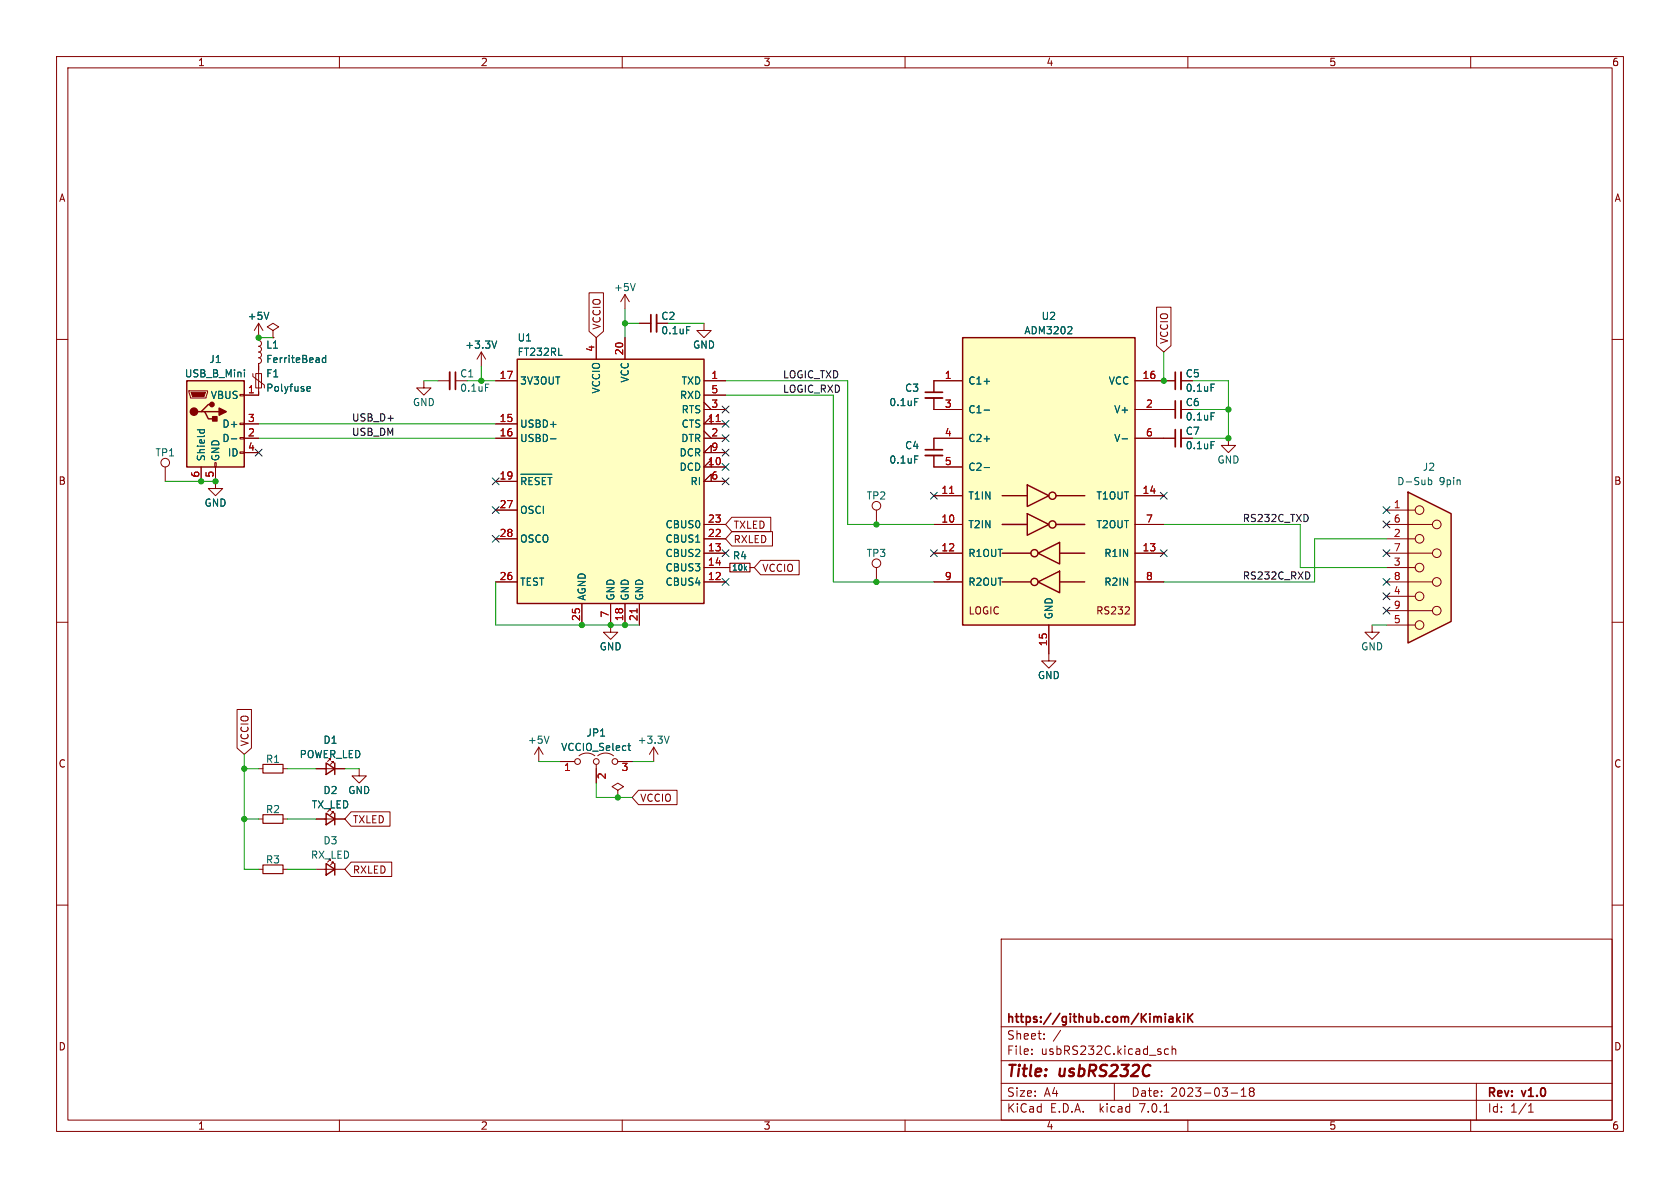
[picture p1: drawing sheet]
<svg xmlns="http://www.w3.org/2000/svg" width="297mm" height="210mm" viewBox="0 0 297 210" stroke-linecap="round" stroke-linejoin="round" font-family="sans-serif">
<g fill="none" stroke="#840000" stroke-width=".18">
<path d="M10 10h277v190h-277zM12 12h273v186h-273zM60 10v2M110 10v2M160 10v2M210 10v2M260 10v2M10 60h2M285 60h2M10 110h2M285 110h2M10 160h2"/>
<path d="M285 160h2M177 166h108v32h-108zM60 198v2M110 198v2M160 198v2M177 194.5h108M177 191.5h108M177 187.5h108M177 181.5h108M182.4 186.3v.1M182.4 185.5v.1M184.6 183.6v.1"/>
<path d="M184.6 182.8v.1M197 191.5v3M205.8 196.6h.8M206.6 185.5l-.5-.1-.2 .3v.4l.1 .2h.6M207.2 185.5l.2-.1 .4 .1 .1 .9M207.2 184.9v1.5M210 198v2M217.6 193.2h1.2M219.4 193.8h.9M219.4 192.7l.5-.4v1.5M221.1 192.9l-.2 .3v.5l.2 .1h.3l.3-.3-.1-.4-.2-.2M221.1 192.9l-.2-.2 .2-.4h.3l.3 .3-.3 .3"/>
<path d="M221.1 192.9h.3M260 198v2M261 191.5v6.5M270.2 196.6h.9M270.2 195.5l.4-.4v1.5"/>
</g>
<path d="M206.7 179.8h.6l.1 .9M208.1 179.2v1.5M208.6 179.7l-.5 .6M209.3 179.2v.1M209.3 179.7v1M210 179.2v1.5M210.2 179.8l.7 .9M210.9 179.2l-.9 .9M207.4 180.1h-.5a.29 .29 0 0 0-.3 .3 .29 .29 0 0 0 .3 .3l.5-.1M208.2 180.1l.4 .6" fill="none" stroke="#840000" stroke-width=".3"/>
<path d="M248.9 87l7.6 3.8v19.1l-7.6 3.8z" fill="#ffffc2"/>
<g fill="none" stroke="#840000" stroke-width=".18">
<path d="M45.7 57.2v3l.4 .2 .1 .3-.1 .4-.4 .1 .4 .2 .1 .3-.1 .4-.4 .1 .4 .2 .1 .4-.1 .3-.4 .1 .4 .2 .1 .4-.1 .3-.4 .2v5.6h-2.5M45.7 57.2l-.7 1.2M45.7 57.2l.8 1.2M48.3 58.4l1-.6-1-.6-1.1 .6 1.1 .6v1.3M48.3 59.7h.1M104.1 51.8h2.6v6.8l-1.3 1.1-1.3-1.1zM105.4 59.7v3.8M110.5 52.1v2.5M110.5 59.7v3.8M110.5 52.1l-.8 1.2M110.5 52.1l.8 1.2M113 57.2h2.1"/>
<path d="M116.1 57.2h2M124.5 57.2v1.2h1.2l-1.2 1.3-1.3-1.3h1.3M204.5 54.3h2.5v6.8l-1.3 1.1-1.2-1.1zM33.4 69.1h3.3v.2l-.3 1.1h-2.7zM42.4 79.9h.8v.2h-.8zM42.4 77.3h.8v.3h-.8zM42.4 74.8h.8v.3h-.8zM42.4 69.7h.8v.3h-.8zM43.2 77.5h2.5M43.2 74.9h2.5M44.7 66v.5l2 1.6v.5M45.2 66h1v2.6h-1z"/>
<path d="M74.9 67.3v1.3h1.3l-1.3 1.3-1.2-1.3h1.2M77.5 67.3h2M80.5 67.3h2M85.1 62.2l-.8 1.3M85.1 62.2v2.6M85.1 62.2l.8 1.3M87.6 67.3h3.8M87.6 77.5h3.8M87.6 74.9h3.8M124.5 67.3h3.8M124.5 72.4h3.8M124.5 77.5h3.8"/>
<path d="M124.5 76.2l1.2 1.3M124.5 71.1l1.2 1.3M124.5 69.9h3.8M125.7 74.9v-1.2l-1.2 1.2h3.8M165.1 70.4v2h5.1M170.2 67.3h-5.1v2M170.2 77.5h-5.1v2M200.7 67.3h7.1M200.7 72.4h7.1M200.7 77.5h7.1M208.8 67.3h2M208.8 72.4h2"/>
<path d="M208.8 77.5h2M217.2 77.5v1.2h1.2l-1.2 1.3-1.3-1.3h1.3M29.2 82.6v2.5M35.6 82.6v2.5M38 81.8h.2v.8h-.2zM38.1 82.6v3.8h1.3l-1.3 1.2-1.3-1.2h1.3M43.2 80h2.5M87.6 95.3h3.8M87.6 90.2h3.8M87.6 85.1h3.8M124.5 97.8h3.8M124.5 95.3h3.8"/>
<path d="M124.5 92.7h3.8M125.7 82.6v-1.3l-1.2 1.3h3.8M125.7 85.1v-1.3l-1.2 1.3h3.8M125.7 80v-1.3l-1.2 1.3h3.8M129.4 91.4h6.9v2.6h-6.9l-1.1-1.3zM129.4 94h7.2v2.5h-7.2l-1.1-1.2zM134.5 99.1h6.8v2.5h-6.8l-1.2-1.3zM154.9 90.2v2.5M165.1 97.8h5.1M165.1 92.7h5.1M165.1 80.5v2.1h5.1M165.1 87.6h5.1"/>
<path d="M200.7 97.8h5M200.7 92.7h5M200.7 87.6h5M245.1 97.8h8.1M245.1 95.3h5.1M245.1 92.7h8.1M245.1 90.2h5.1M87.6 102.9h3.8M102.9 106.7v3.8M107.9 106.7v5.1h1.3l-1.3 1.2-1.2-1.2h1.2M110.5 106.7v3.8M113 106.7v3.8"/>
<path d="M124.5 102.9h3.8M124.5 100.3h4.5M132.6 100.3h.7M154.9 100.3v2.6M165.1 102.9h5.1M185.4 110.5v6.3h1.3l-1.3 1.3-1.3-1.3h1.3M200.7 102.9h5M242.6 110.5v1.3h1.2l-1.2 1.2-1.3-1.2h1.3M245.1 110.5h5.1M245.1 108h8.1M245.1 105.4h5.1M245.1 102.9h8.1"/>
<path d="M245.1 100.3h5.1M41.9 125.4h2.6v6.8l-1.3 1.2-1.3-1.2zM45.7 135.9h.8M50 135.9h.8M55.9 135.9h5.1M58.9 134.9v-.3h-.2h.2l-.5 .5M63.5 135.9v1.3h1.3l-1.3 1.2-1.3-1.2h1.3M95.2 132.1l-.7 1.3M95.2 132.1v2.5M95.2 132.1l.8 1.3M99.1 134.6h2.5M105.4 135.1v3.3"/>
<path d="M109.2 139.7l1-.6-1-.7-1 .7 1 .6v1.3M109.2 134.6h2.6M112.9 139.7h6.8v2.5h-6.8l-1.1-1.2zM115.6 132.1l-.8 1.3M115.6 132.1v2.5M115.6 132.1l.7 1.3M45.7 144.8h.8M45.7 153.7h.8M50 144.8h.8M50 153.7h.8M55.9 144.8h5.1M55.9 153.7h5.1"/>
<path d="M58.9 143.8v-.3h-.2h.2l-.5 .5M58.9 152.7v-.3h-.2h.2l-.5 .5M62.1 143.5h6.9v2.6h-6.9l-1.1-1.3zM62.1 152.4h7.2v2.5h-7.2l-1.1-1.2zM109.2 141h.1"/>
<circle cx="29.2" cy="81.8" r=".76"/>
<circle cx="154.9" cy="89.4" r=".76"/>
<circle cx="154.9" cy="99.6" r=".76"/>
<circle cx="251" cy="90.2" r=".76"/>
<circle cx="251" cy="95.2" r=".76"/>
<circle cx="254" cy="92.7" r=".76"/>
<circle cx="254" cy="97.8" r=".76"/>
<circle cx="251" cy="100.3" r=".76"/>
<circle cx="251" cy="110.5" r=".76"/>
<circle cx="251" cy="105.4" r=".76"/>
<circle cx="254" cy="102.9" r=".76"/>
<circle cx="254" cy="107.9" r=".76"/>
<circle cx="102.1" cy="134.6" r=".51"/>
<circle cx="105.4" cy="134.6" r=".51"/>
<circle cx="108.7" cy="134.6" r=".51"/>
</g>
<g fill="none" stroke="#840000" stroke-width=".25">
<path d="M170.2 59.7h30.5v50.8h-30.5zM33 67.3h10.2v15.3h-10.2zM35.6 72.8h.6l.6 1.2h1.3M36.2 72.8h2.5M37.5 71.5h-.7l-1.2 1.3h-.7M91.4 63.5h33.1v43.2h-33.1zM177.2 92.7h4.4M177.2 87.6h4.4M177.2 97.8h5M181.6 90.8l3.8 1.9-3.8 1.9zM181.6 85.7l3.8 1.9-3.8 1.9zM183.5 97.8l3.8-1.9v3.8z"/>
<path d="M186.7 92.7h5.1M186.7 87.6h5.1M187.3 97.8h4.5M248.9 87l7.6 3.8v19.1l-7.6 3.8zM177.2 102.9h5M183.5 102.9l3.8-1.9v3.8zM187.3 102.9h4.5M57.7 134.9l1.5 1-1.5 1zM59.2 134.9v2M57.7 143.8l1.5 1-1.5 1zM57.7 152.7l1.5 1-1.5 1zM59.2 143.8v2"/>
<path d="M59.2 152.7v2"/>
<circle cx="182.9" cy="97.8" r=".63"/>
<circle cx="186.1" cy="92.7" r=".63"/>
<circle cx="186.1" cy="87.6" r=".63"/>
<circle cx="182.9" cy="102.9" r=".63"/>
</g>
<g fill="none" stroke="#006464" stroke-width=".18">
<path d="M47.5 55.2l-.4 1.3M112.3 50.1l-.4 1.3M121.4 57.7h.6M189.4 57.8l.1 .2-.1 .3-.7 .7h.8M34.9 76h1.2M35.4 76l-.1 .3M36.1 76v.3M40.9 77.6h1M43.2 65.4v.1M43.2 65.8v.8M54.3 69.1h.5M54.3 68.4l.4-.1 .2 .3-.6 .1"/>
<path d="M57.6 62.8v1.3M57.6 63.3l-.4-.1-.2 .3 .1 .5h.5M85.8 67.9h.6M87.8 60.3l-.4 1.2M97.3 77.6h1M161.7 70.4h.6M174 72.5h.9M198.4 77.6h.9M214.1 67.9h.6M214.1 78.1h.6M214.1 73h.6M92.1 83.8h5.5"/>
<path d="M93 84.6l-.3-.2h-.4v1.3M94.1 84.4h-.6v1.3M95.3 84.5l-.4-.1-.3 .2M96.5 84.4h-.6v1.3M96.8 84.4h.8M97.2 84.4v1.3M123 95.8h.7M161.7 80.6h.6M174 82.7h.9M252.5 84.4v1.3M252.5 84.9l.4-.1 .2 .3-.1 .5h-.5M97.1 130.1l-.5 1.3"/>
<path d="M111 131.8h.5M111.2 132.5l.3 .2M118.3 130.1l-.4 1.3"/>
</g>
<path d="M116.1 55.6v3.1M79.5 65.8v3M163.6 70.4h3M208.8 65.8v3M208.8 70.9v3M208.8 75.9v3.1M163.6 80.5h3" fill="none" stroke="#840000" stroke-width=".33"/>
<path d="M115.1 55.6v3.1M80.5 65.8v3M163.6 79.5h3M163.6 69.3h3M207.8 65.8v3M207.8 70.9v3M207.8 75.9v3.1" fill="none" stroke="#840000" stroke-width=".3"/>
<g fill="#ffffc2" stroke="#ffffc2" stroke-width=".18">
<path d="M170.2 59.7h30.5v50.8h-30.5z"/>
<path d="M91.4 63.5h33.1v43.2h-33.1z"/>
<path d="M33 67.3h10.2v15.3h-10.2z"/>
</g>
<path d="M126.6 74.5h.7M167.9 87.2h.7M112.6 107.6v.7" fill="none" stroke="#a90000" stroke-width=".18"/>
<path d="M129 99.6h3.6v1.5h-3.6zM46.5 135.1h3.5v1.6h-3.5zM46.5 144h3.5v1.5h-3.5zM46.5 152.9h3.5v1.5h-3.5z" fill="none" stroke="#840000" stroke-width=".2"/>
<g fill="#840000" stroke="#840000" stroke-width=".25">
<path d="M38.7 72.1l1.3 .7-1.3 .6z"/>
<path d="M37.6 73.7h.8v.7h-.8z"/>
<circle cx="34.3" cy="72.8" r=".63"/>
<circle cx="37.5" cy="71.5" r=".38"/>
</g>
<path d="M33.8 69.3h2.5l-.2 .8h-2.1z" fill="#840000" stroke="#840000" stroke-width=".18"/>
<g fill="none" stroke="#009600" stroke-width=".18">
<path d="M45.7 59.7h2.6M110.5 54.6v5.1M110.5 57.2h2.5M118.1 57.2h6.4M45.7 77.5h41.9M45.7 74.9h41.9M74.9 67.3h2.6M82.5 67.3h5.1M85.1 64.8v2.5M128.3 67.3h21.6v25.4h15.2M128.3 69.9h19v33h17.8M205.7 62.2v5.1"/>
<path d="M210.8 67.3h6.4v10.2h-6.4M210.8 72.4h6.4M29.2 85.1h8.9M205.7 92.7h24.2v7.6h15.2M245.1 95.3h-12.7v7.6h-26.7M87.6 102.9v7.6h25.4M242.6 110.5h2.5M43.2 135.9h2.5M43.2 133.4v20.3h2.5M50.8 135.9h5.1M61 135.9h2.5M95.2 134.6h3.9"/>
<path d="M105.4 138.4v2.6h6.4M111.8 134.6h3.8M43.2 144.8h2.5M50.8 153.7h5.1M50.8 144.8h5.1"/>
</g>
<g fill="none" stroke="#000084" stroke-width=".18">
<path d="M45.1 79.4l1.2 1.2M46.3 79.4l-1.2 1.2M127.7 71.8l1.2 1.2M127.7 74.3l1.2 1.2M127.7 79.4l1.2 1.2M127.7 76.9l1.2 1.2M128.9 71.8l-1.2 1.2M128.9 74.3l-1.2 1.2M128.9 79.4l-1.2 1.2M128.9 76.9l-1.2 1.2M87 94.6l1.2 1.3M87 84.5l1.2 1.2"/>
<path d="M87 89.6l1.2 1.2M88.2 94.6l-1.2 1.3M88.2 84.5l-1.2 1.2M88.2 89.6l-1.2 1.2M127.7 84.5l1.2 1.2M127.7 81.9l1.2 1.3M127.7 97.2l1.2 1.2M128.9 84.5l-1.2 1.2M128.9 81.9l-1.2 1.3M128.9 97.2l-1.2 1.2M164.5 87l1.2 1.2M164.5 97.2l1.2 1.2"/>
<path d="M165.7 87l-1.2 1.2M165.7 97.2l-1.2 1.2M205.1 87l1.2 1.2M205.1 97.2l1.2 1.2M206.3 87l-1.2 1.2M206.3 97.2l-1.2 1.2M244.5 92.1l1.2 1.2M244.5 89.6l1.2 1.2M244.5 97.2l1.2 1.2M245.7 92.1l-1.2 1.2M245.7 89.6l-1.2 1.2M245.7 97.2l-1.2 1.2"/>
<path d="M127.7 102.3l1.2 1.2M128.9 102.3l-1.2 1.2M244.5 102.3l1.2 1.2M244.5 107.3l1.2 1.3M244.5 104.8l1.2 1.2M245.7 102.3l-1.2 1.2M245.7 107.3l-1.2 1.3M245.7 104.8l-1.2 1.2"/>
</g>
<g fill="#009600" stroke="#009600" stroke-width=".18">
<circle cx="102.9" cy="110.5" r=".46"/>
<circle cx="110.5" cy="57.2" r=".46"/>
<circle cx="107.9" cy="110.5" r=".46"/>
<circle cx="110.5" cy="110.5" r=".46"/>
<circle cx="217.2" cy="77.5" r=".46"/>
<circle cx="217.2" cy="72.4" r=".46"/>
<circle cx="43.2" cy="144.8" r=".46"/>
<circle cx="43.2" cy="135.9" r=".46"/>
<circle cx="109.2" cy="141" r=".46"/>
<circle cx="154.9" cy="92.7" r=".46"/>
<circle cx="205.7" cy="67.3" r=".46"/>
<circle cx="154.9" cy="102.9" r=".46"/>
<circle cx="38.1" cy="85.1" r=".46"/>
<circle cx="35.6" cy="85.1" r=".46"/>
<circle cx="85.1" cy="67.3" r=".46"/>
<circle cx="45.7" cy="59.7" r=".46"/>
</g>
<g font-size="2.8" fill="#840000">
<text x="178" y="190.8">Title:</text>
<text x="187.4" y="190.8">usbRS232C</text>
</g>
<g font-size="2.1" fill="#840000">
<text x="178" y="183.9">Sheet:</text>
<text x="178" y="181.1">https://github.com/KimiakiK</text>
<text x="186.2" y="183.9">/</text>
<text x="178" y="186.6">File:</text>
<text x="184" y="186.6">usbRS232C.kicad_sch</text>
<text x="178" y="196.8">KiCad</text>
<text x="178" y="194">Size:</text>
<text x="184.6" y="194">A4</text>
<text x="185.7" y="196.8">E.D.A.</text>
<text x="194.4" y="196.8">kicad</text>
<text x="200" y="194">Date:</text>
<text x="201.5" y="196.8">7.0.1</text>
<text x="206.9" y="194">2023-03-18</text>
<text x="263" y="194.2">Rev:</text>
<text x="263" y="196.8">Id:</text>
<text x="267" y="196.8">1/1</text>
<text x="269.2" y="194.2">v1.0</text>
</g>
<g font-size="1.8" fill="#840000">
<text x="35" y="11.8">1</text>
<text x="85" y="11.8">2</text>
<text x="135" y="11.8">3</text>
<text x="185" y="11.8">4</text>
<text x="235" y="11.8">5</text>
<text x="285" y="11.8">6</text>
<text x="10.4" y="35.8">A</text>
<text x="285.4" y="35.8">A</text>
<text x="106.3" y="58.3" transform="rotate(-90 106.3 58.3)">VCCIO</text>
<text x="206.7" y="60.8" transform="rotate(-90 206.7 60.8)">VCCIO</text>
<text x="10.3" y="85.8">B</text>
<text x="285.3" y="85.8">B</text>
<text x="129.7" y="93.6">TXLED</text>
<text x="129.7" y="96.2">RXLED</text>
<text x="134.8" y="101.2">VCCIO</text>
<text x="171.2" y="108.8">LOGIC</text>
<text x="193.7" y="108.8">RS232</text>
<text x="44.1" y="131.9" transform="rotate(-90 44.1 131.9)">VCCIO</text>
<text x="10.3" y="135.8">C</text>
<text x="285.3" y="135.8">C</text>
<text x="113.2" y="141.9">VCCIO</text>
<text x="62.4" y="145.7">TXLED</text>
<text x="62.4" y="154.6">RXLED</text>
<text x="10.3" y="185.8">D</text>
<text x="285.3" y="185.8">D</text>
<text x="35" y="199.8">1</text>
<text x="85" y="199.8">2</text>
<text x="135" y="199.8">3</text>
<text x="185" y="199.8">4</text>
<text x="235" y="199.8">5</text>
<text x="285" y="199.8">6</text>
</g>
<g font-size="1.8" fill="#006464">
<text x="108.5" y="51.6">+5V</text>
<text x="43.7" y="56.7">+5V</text>
<text x="116.8" y="56.7">C2</text>
<text x="116.8" y="59.2">0.1uF</text>
<text x="181" y="59.2">ADM3202</text>
<text x="184.1" y="56.7">U2</text>
<text x="36.9" y="64.3">J1</text>
<text x="47" y="61.8">L1</text>
<text x="47" y="64.3">FerriteBead</text>
<text x="82.2" y="61.8">+3.3V</text>
<text x="91.4" y="60.5">U1</text>
<text x="91.4" y="63.1">FT232RL</text>
<text x="122.5" y="61.8">GND</text>
<text x="32.6" y="66.9">USB_B_Mini</text>
<text x="37.1" y="70.7">VBUS</text>
<text x="47" y="66.9">F1</text>
<text x="47" y="69.4">Polyfuse</text>
<text x="72.9" y="71.9">GND</text>
<text x="81.3" y="66.9">C1</text>
<text x="81.3" y="69.4">0.1uF</text>
<text x="91.9" y="68.1">3V3OUT</text>
<text x="106.2" y="69.7" transform="rotate(-90 106.2 69.7)">VCCIO</text>
<text x="111.3" y="67.8" transform="rotate(-90 111.3 67.8)">VCC</text>
<text x="120.1" y="70.7">RXD</text>
<text x="120.4" y="68.1">TXD</text>
<text x="157.2" y="71.9">0.1uF</text>
<text x="159.9" y="69.4">C3</text>
<text x="171.2" y="68.1">C1+</text>
<text x="195.9" y="68.1">VCC</text>
<text x="209.6" y="66.9">C5</text>
<text x="209.6" y="69.4">0.1uF</text>
<text x="209.6" y="71.9">C6</text>
<text x="39.2" y="75.8">D+</text>
<text x="91.9" y="75.8">USBD+</text>
<text x="120.4" y="75.8">CTS</text>
<text x="120.4" y="73.2">RTS</text>
<text x="171.2" y="73.2">C1-</text>
<text x="196.9" y="73.2">V+</text>
<text x="209.6" y="77">C7</text>
<text x="209.6" y="74.5">0.1uF</text>
<text x="27.4" y="80.8">TP1</text>
<text x="36.4" y="81.5" transform="rotate(-90 36.4 81.5)">Shield</text>
<text x="38.9" y="81.5" transform="rotate(-90 38.9 81.5)">GND</text>
<text x="39.2" y="78.3">D-</text>
<text x="40.2" y="80.8">ID</text>
<text x="91.9" y="78.3">USBD-</text>
<text x="120" y="83.4">DCD</text>
<text x="120" y="80.8">DCR</text>
<text x="120.3" y="78.3">DTR</text>
<text x="157.2" y="82.1">0.1uF</text>
<text x="159.9" y="79.6">C4</text>
<text x="171.2" y="78.3">C2+</text>
<text x="171.2" y="83.4">C2-</text>
<text x="196.9" y="78.3">V-</text>
<text x="209.6" y="79.6">0.1uF</text>
<text x="215.2" y="82.1">GND</text>
<text x="251.5" y="83.4">J2</text>
<text x="36.1" y="89.7">GND</text>
<text x="91.9" y="86.5">~{RESET}</text>
<text x="122" y="85.9">RI</text>
<text x="153.2" y="88.5">TP2</text>
<text x="171.2" y="88.5">T1IN</text>
<text x="193.7" y="88.5">T1OUT</text>
<text x="247" y="85.9">D-Sub</text>
<text x="254.4" y="85.9">9pin</text>
<text x="91.9" y="91">OSCI</text>
<text x="117.5" y="93.5">CBUS0</text>
<text x="171.2" y="93.5">T2IN</text>
<text x="193.7" y="93.5">T2OUT</text>
<text x="91.9" y="96.1">OSCO</text>
<text x="117.5" y="98.6">CBUS2</text>
<text x="117.5" y="101.2">CBUS3</text>
<text x="117.5" y="96.1">CBUS1</text>
<text x="129.5" y="99.1">R4</text>
<text x="153.2" y="98.6">TP3</text>
<text x="171.2" y="98.6">R1OUT</text>
<text x="195.1" y="98.6">R1IN</text>
<text x="91.9" y="103.7">TEST</text>
<text x="103.7" y="106.2" transform="rotate(-90 103.7 106.2)">AGND</text>
<text x="108.8" y="106.2" transform="rotate(-90 108.8 106.2)">GND</text>
<text x="111.3" y="106.2" transform="rotate(-90 111.3 106.2)">GND</text>
<text x="113.9" y="106.2" transform="rotate(-90 113.9 106.2)">GND</text>
<text x="117.5" y="103.7">CBUS4</text>
<text x="171.2" y="103.7">R2OUT</text>
<text x="195.1" y="103.7">R2IN</text>
<text x="186.2" y="109.5" transform="rotate(-90 186.2 109.5)">GND</text>
<text x="106" y="115.1">GND</text>
<text x="240.6" y="115.1">GND</text>
<text x="183.4" y="120.2">GND</text>
<text x="57.1" y="131.6">D1</text>
<text x="93.3" y="131.6">+5V</text>
<text x="103.6" y="130.4">JP1</text>
<text x="112.7" y="131.6">+3.3V</text>
<text x="47" y="135">R1</text>
<text x="52.9" y="134.2">POWER_LED</text>
<text x="99.1" y="132.9">VCCIO_Select</text>
<text x="47" y="143.9">R2</text>
<text x="55.1" y="143.1">TX_LED</text>
<text x="57.1" y="140.5">D2</text>
<text x="61.5" y="140.5">GND</text>
<text x="57.1" y="149.4">D3</text>
<text x="47" y="152.8">R3</text>
<text x="54.9" y="152">RX_LED</text>
</g>
<g font-size="1.8" fill="#a90000">
<text x="105.2" y="62.3" transform="rotate(-90 105.2 62.3)">4</text>
<text x="110.2" y="62.9" transform="rotate(-90 110.2 62.9)">20</text>
<text x="43.8" y="69.6">1</text>
<text x="88.3" y="67.1">17</text>
<text x="125.7" y="67.1">1</text>
<text x="125.7" y="69.6">5</text>
<text x="167" y="67.1">1</text>
<text x="201.9" y="67.1">16</text>
<text x="43.8" y="77.2">2</text>
<text x="43.8" y="74.7">3</text>
<text x="88.3" y="74.7">15</text>
<text x="88.3" y="77.2">16</text>
<text x="125.1" y="74.7">11</text>
<text x="125.7" y="77.2">2</text>
<text x="125.7" y="72.1">3</text>
<text x="167" y="72.1">3</text>
<text x="167" y="77.2">4</text>
<text x="202.5" y="72.1">2</text>
<text x="202.5" y="77.2">6</text>
<text x="43.8" y="79.8">4</text>
<text x="125.1" y="82.3">10</text>
<text x="125.7" y="79.8">9</text>
<text x="167" y="82.3">5</text>
<text x="35.3" y="84.5" transform="rotate(-90 35.3 84.5)">6</text>
<text x="37.8" y="84.5" transform="rotate(-90 37.8 84.5)">5</text>
<text x="88.3" y="84.8">19</text>
<text x="88.3" y="89.9">27</text>
<text x="125.7" y="84.8">6</text>
<text x="166.4" y="87.4">11</text>
<text x="201.9" y="87.4">14</text>
<text x="246.3" y="89.9">1</text>
<text x="88.3" y="95">28</text>
<text x="125.1" y="95">22</text>
<text x="125.1" y="92.5">23</text>
<text x="166.4" y="92.5">10</text>
<text x="202.5" y="92.5">7</text>
<text x="246.3" y="95">2</text>
<text x="246.3" y="92.5">6</text>
<text x="125.1" y="97.5">13</text>
<text x="125.1" y="100.1">14</text>
<text x="166.4" y="97.5">12</text>
<text x="201.9" y="97.5">13</text>
<text x="246.3" y="100.1">3</text>
<text x="246.3" y="97.5">7</text>
<text x="88.3" y="102.6">26</text>
<text x="125.1" y="102.6">12</text>
<text x="167" y="102.6">9</text>
<text x="202.5" y="102.6">8</text>
<text x="246.3" y="105.2">4</text>
<text x="246.3" y="102.6">8</text>
<text x="246.3" y="107.7">9</text>
<text x="102.6" y="109.9" transform="rotate(-90 102.6 109.9)">25</text>
<text x="107.7" y="109.3" transform="rotate(-90 107.7 109.3)">7</text>
<text x="110.2" y="109.9" transform="rotate(-90 110.2 109.9)">18</text>
<text x="112.8" y="109.9" transform="rotate(-90 112.8 109.9)">21</text>
<text x="246.3" y="110.2">5</text>
<text x="185.2" y="114.3" transform="rotate(-90 185.2 114.3)">15</text>
<text x="99.7" y="136.5">1</text>
<text x="107.3" y="137.8" transform="rotate(-90 107.3 137.8)">2</text>
<text x="109.8" y="136.5">3</text>
</g>
<g font-size="1.8" fill="#0f0f0f">
<text x="138.4" y="69.5">LOGIC_RXD</text>
<text x="138.4" y="67">LOGIC_TXD</text>
<text x="62.2" y="77.1">USB_DM</text>
<text x="62.2" y="74.6">USB_D+</text>
<text x="219.7" y="92.4">RS232C_TXD</text>
<text x="219.7" y="102.5">RS232C_RXD</text>
</g>
<text font-size="1.4" fill="#006464" x="129.3" y="101">10k</text>
</svg>
